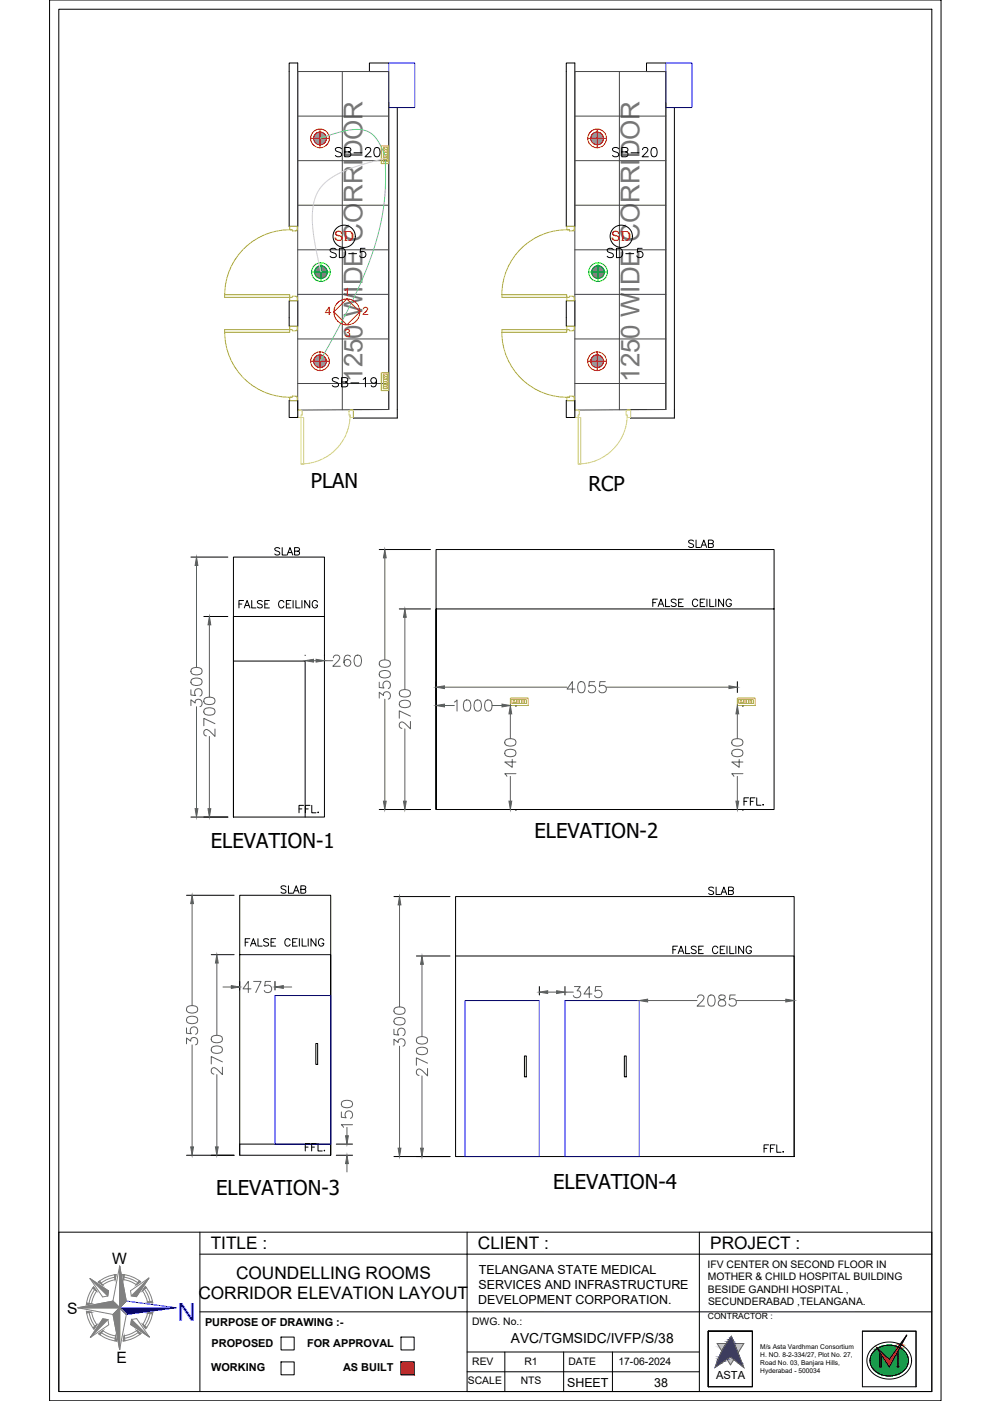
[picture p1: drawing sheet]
<svg xmlns="http://www.w3.org/2000/svg" width="420mm" height="594mm" viewBox="0 0 420 594" stroke-linecap="round" stroke-linejoin="round" font-family="sans-serif">
<!-- layer: EQP ASBUILT -->
<g fill="none" stroke="#000" stroke-width=".42">
<path d="M126.2 26.7h-3.6v3.6M243.7 26.7h-3.6v3.6M122.6 169.9v7.1h3.6v-7.1M168.4 173.6v3.7M240.1 169.9v7.1h3.6v-7.1M285.9 173.6v3.7M80.9 236.2h15.7M160.8 233h21.7M169.3 258.2h13.2M328.2 258.2h-143.3v85.1h143.3v-110.3h-143.3v110.3M86.4 261.4h10.2M129.4 277.8v.2"/>
<path d="M137.6 261.4h-38.6v85.1h38.6v-110.3h-38.6v110.3M137.6 277.8v.2M99 280.3h30.4v66.2M184.9 289v7.8M218.7 299.2h.1M312.6 289v4.7M315 299.2h.1M80.9 346.5h15.7M160.8 343.3h21.7M218.7 343.3h.1M79.1 379.6h20.2M167 380.2h23.8"/>
<path d="M193.2 380.2h143.5v110.2h-143.5zM89.6 404.8h9.7M101.6 404.8h38.6v85.1h-38.6v-110.3h38.6v110.3M101.6 416.2v3.6M116.6 416.2v3.6M176.5 405.4h14.3M193.2 405.4h143.5v85M228.7 418.3v3.6M239.5 418.3v3.6M79.1 489.9h20.2M140.2 485.1h-38.6v4.8M142.6 489.9h6.9"/>
<path d="M142.6 485.1h6.9M167 490.4h23.8"/>
</g>
<!-- layer: ELE-4M UPS P.SB -->
<g fill="none" stroke="#ffbf00" stroke-width=".42">
<path d="M161.7 61.8h3.1v7.6h-3.1zM161.7 158.1h3.1v7.5h-3.1zM162.5 163h1.7v.8h-1.7zM162.5 164h1.7v.8h-1.7zM162.5 160.9h1.7v.8h-1.7zM162.5 161.9h1.7v.9h-1.7zM216.4 296h7.5v3.2h-7.5zM219.2 296.6h.8v1.7h-.8zM220.2 296.6h.9v1.7h-.9zM221.3 296.6h.8v1.7h-.8zM222.3 296.6h.9v1.7h-.9zM312.6 296h7.6v3.2h-7.6z"/>
<path d="M315.4 296.6h.9v1.7h-.9zM316.5 296.6h.8v1.7h-.8zM317.5 296.6h.8v1.7h-.8zM318.6 296.6h.8v1.7h-.8z"/>
</g>
<!-- layer: ELE-4M RAW P.SB -->
<path d="M162.5 158.7h1.7v1.9h-1.7zM163.6 159.6l.3 .1zM217 296.6h2v1.7h-2zM217.7 297.8h.1M217.9 297l.1 .3zM218.3 297.8h.1M313.2 296.6h2v1.7h-2zM313.7 297.7l.2 .2zM314.1 297l.1 .3zM314.6 297.7l-.1 .2z" fill="none" stroke="#ffbf00" stroke-width=".42"/>
<!-- layer: EQP ASBUILT -->
<g fill="none" stroke="#5e5e5e" stroke-width=".42">
<path d="M83.3 239.8v43.2M163.1 236.6v43.2M88.8 265v30.6M141.3 278.9l.3-.6 .6-.5 1.4 .2a1.08 1.08 0 0 1 .2 1.6l-2.7 2.9h3.2M148.5 278.5a1.4 1.4 0 0 0-2-.5 3.7 3.7 0 0 0 0 4.3 1.47 1.47 0 0 0 2.2-.7 1.47 1.47 0 0 0-1-2 1.47 1.47 0 0 0-1.9 1.4M150.8 278a1.54 1.54 0 0 1 2.2 .7 3.9 3.9 0 0 1-.4 3.6 1.54 1.54 0 0 1-2.3-.7 3.9 3.9 0 0 1 .5-3.6zM171.7 261.8v30.6M80.9 299.2v-2.5l1.8 1.4a1.52 1.52 0 0 1 1.8-1.6 1.52 1.52 0 0 1 1.2 2l-.3 .7-.6 .5M80.9 292.5v2.2l2.1 .2a1.67 1.67 0 0 1-.1-2.5 1.67 1.67 0 0 1 2.5 .3 1.67 1.67 0 0 1-.6 2.5M81.2 288.2a3.6 3.6 0 0 1 4.2 0 1.53 1.53 0 0 1-.6 2.2 3.9 3.9 0 0 1-3.6-.4l-.3-.7zM81.2 283.7a3.6 3.6 0 0 1 4.2 0 1.53 1.53 0 0 1-.6 2.2 3.9 3.9 0 0 1-3.6-.4l-.3-.7zM83.3 299.7v43.2"/>
<path d="M86.6 296.3a3.7 3.7 0 0 1 4.3 0 1.53 1.53 0 0 1-.7 2.2 3.9 3.9 0 0 1-3.6-.4l-.2-.7zM132.9 280.2h1.1M137.6 280.2h3.5M160.8 296v-2.5l1.8 1.4a1.52 1.52 0 0 1 1.7-1.6 1.52 1.52 0 0 1 1.2 2l-.2 .7-.7 .5M160.8 289.3v2.2l2 .2a1.67 1.67 0 0 1 0-2.5 1.67 1.67 0 0 1 2.5 .3 1.67 1.67 0 0 1-.7 2.5M161 285a3.6 3.6 0 0 1 4.3 0 1.53 1.53 0 0 1-.7 2.2 3.9 3.9 0 0 1-3.6-.4l-.2-.7zM161 280.5a3.6 3.6 0 0 1 4.3 0 1.53 1.53 0 0 1-.7 2.2 3.9 3.9 0 0 1-3.6-.4l-.2-.7zM163.1 296.5v43.2M169.5 297.6a3.6 3.6 0 0 1 4.3 0 1.53 1.53 0 0 1-.7 2.2 3.9 3.9 0 0 1-3.6-.4l-.2-.7zM169.5 293.1a3.6 3.6 0 0 1 4.3 0 1.53 1.53 0 0 1-.7 2.2 3.9 3.9 0 0 1-3.6-.4l-.2-.7zM188.4 299.2h4.2M188.4 291.4h52"/>
<path d="M192.6 297.7l1.2-.9v4.7M197.1 297a1.53 1.53 0 0 1 2.3 .7 3.9 3.9 0 0 1-.5 3.6 1.53 1.53 0 0 1-2.2-.7 3.9 3.9 0 0 1 .4-3.6zM201.6 297a1.53 1.53 0 0 1 2.3 .7 3.9 3.9 0 0 1-.5 3.6 1.53 1.53 0 0 1-2.2-.7 3.9 3.9 0 0 1 .4-3.6zM206.1 297a1.53 1.53 0 0 1 2.3 .7 3.9 3.9 0 0 1-.5 3.6 1.53 1.53 0 0 1-2.2-.7 3.9 3.9 0 0 1 .4-3.6zM208.6 299.2h4.2M243.8 292.2h-3.4l2.3-3.2v4.8M245.6 289.3a1.54 1.54 0 0 1 2.2 .6 3.9 3.9 0 0 1-.4 3.6 1.53 1.53 0 0 1-2.3-.6 3.9 3.9 0 0 1 .5-3.6zM252.1 289h-2.2l-.3 2.1a1.67 1.67 0 0 1 2.6-.1 1.67 1.67 0 0 1-.3 2.5 1.67 1.67 0 0 1-2.5-.6M256.6 289h-2.2l-.3 2.1a1.67 1.67 0 0 1 2.6-.1 1.67 1.67 0 0 1-.3 2.5 1.67 1.67 0 0 1-2.5-.6M257.1 291.4h52M86.6 300.8a3.6 3.6 0 0 1 4.3 0 1.53 1.53 0 0 1-.7 2.2 3.9 3.9 0 0 1-3.6-.4l-.2-.7zM88.8 312.3v30.6"/>
<path d="M91.1 309.1v3.2l-2.2-2.3a1.42 1.42 0 0 0-2.3-.2l-.2 1.3 .5 .7 .6 .2M91.1 306.9l-4.7-2.3v3.2M171.7 309.1v30.6M174 305.9v3.2l-2.2-2.3a1.42 1.42 0 0 0-2.3-.2l-.2 1.3 .4 .7 .7 .2M174 303.7l-4.7-2.3v3.2M214.2 318.4a3.6 3.6 0 0 1 4.3 0 1.53 1.53 0 0 1-.7 2.3 3.9 3.9 0 0 1-3.6-.5l-.2-.7zM214.2 313.9a3.7 3.7 0 0 1 4.3 0 1.53 1.53 0 0 1-.7 2.3 3.9 3.9 0 0 1-3.6-.5l-.2-.7zM216.4 302.7v10.5M310.5 318.4a3.6 3.6 0 0 1 4.2 0 1.54 1.54 0 0 1-.6 2.3 3.9 3.9 0 0 1-3.6-.5l-.2-.7zM310.5 313.9a3.7 3.7 0 0 1 4.2 0 1.54 1.54 0 0 1-.6 2.3 3.9 3.9 0 0 1-3.6-.5l-.2-.7zM312.6 302.7v10.5M216.4 329.2v10.5"/>
<path d="M217.2 322v3.4l-3.2-2.3h4.7M218.7 328.1h-4.7l.9 1.1M312.6 329.2v10.5M313.4 322v3.4l-3.1-2.3h4.7M315 328.1h-4.7l.8 1.1M81.4 383.2v43.2M169.4 383.7v43.3M91.9 408.4v30.6M94.5 418.5h3.6M106.4 419.3h-3.4l2.3-3.1v4.7M107.5 416.2h3.2l-2.3 4.7M114.7 416.2h-2.2l-.2 2a1.67 1.67 0 0 1 2.5-.1 1.67 1.67 0 0 1-.3 2.5 1.67 1.67 0 0 1-2.5-.6"/>
<path d="M120.1 418.5h3.6M178.9 408.9v30.7M243.5 418.3h2.5l-1.3 1.8a1.52 1.52 0 0 1 1.6 1.8 1.52 1.52 0 0 1-2.1 1.2l-.7-.3-.4-.6M254.8 418.3h-2.3l-.2 2.1a1.67 1.67 0 0 1 2.5-.1 1.67 1.67 0 0 1-.3 2.5 1.67 1.67 0 0 1-2.4-.6M79.1 435.9v2.2l2 .2a1.67 1.67 0 0 1 0-2.5 1.67 1.67 0 0 1 2.5 .3 1.67 1.67 0 0 1-.7 2.5M79.3 431.6a3.6 3.6 0 0 1 4.3 0 1.54 1.54 0 0 1-.7 2.2 3.9 3.9 0 0 1-3.6-.4l-.2-.7zM79.3 427.1a3.6 3.6 0 0 1 4.3 0 1.54 1.54 0 0 1-.7 2.2 3.9 3.9 0 0 1-3.6-.4l-.2-.7zM89.8 439.7a3.7 3.7 0 0 1 4.3 0 1.54 1.54 0 0 1-.7 2.2 3.9 3.9 0 0 1-3.6-.4l-.2-.7zM167 436.4v2.3l2 .2a1.67 1.67 0 0 1 0-2.5 1.67 1.67 0 0 1 2.5 .3 1.67 1.67 0 0 1-.7 2.4M167.2 432.1a3.6 3.6 0 0 1 4.3 0 1.54 1.54 0 0 1-.7 2.3 3.9 3.9 0 0 1-3.6-.5l-.2-.6zM167.2 427.7a3.6 3.6 0 0 1 4.3 0 1.54 1.54 0 0 1-.7 2.2 3.9 3.9 0 0 1-3.6-.4l-.2-.7zM232.2 420.7h3.8"/>
<path d="M239.5 420.7h3.6M251 421.5h-3.4l2.2-3.2v4.8M274.6 424.3h20.9M295.8 423l.2-.6 .7-.5 1.3 .2a1.08 1.08 0 0 1 .2 1.6l-2.7 2.9h3.2M300.7 422.1a1.54 1.54 0 0 1 2.3 .7 3.9 3.9 0 0 1-.5 3.6 1.54 1.54 0 0 1-2.2-.7 3.9 3.9 0 0 1 .4-3.6zM305 422.1a.95 .95 0 0 0 .4 1.6 1.95 1.95 0 0 1 2.3 2 1.64 1.64 0 0 1-1.9 1 1.64 1.64 0 0 1-1.3-1.6 2.16 2.16 0 0 1 2.3-1.4 .95 .95 0 0 0 .4-1.6l-.6-.2zM311.7 421.9h-2.2l-.2 2a1.67 1.67 0 0 1 2.5 0 1.67 1.67 0 0 1-.3 2.5 1.67 1.67 0 0 1-2.5-.7M312.2 424.3h21M79.1 442.6v-2.5l1.8 1.4a1.52 1.52 0 0 1 1.7-1.6 1.52 1.52 0 0 1 1.2 2l-.2 .7-.7 .5M81.4 443.1v43.2M89.8 444.2a3.6 3.6 0 0 1 4.3 0 1.54 1.54 0 0 1-.7 2.2 3.9 3.9 0 0 1-3.6-.4l-.2-.7zM91.9 455.7v30.6"/>
<path d="M94.3 452.5v3.2l-2.3-2.3a1.42 1.42 0 0 0-2.2-.2l-.2 1.3 .4 .7 .7 .2M94.3 450.3l-4.7-2.3v3.2M167 443.2v-2.5l1.8 1.3a1.52 1.52 0 0 1 1.8-1.6 1.52 1.52 0 0 1 1.1 2.1l-.2 .7-.7 .4M169.4 443.6v43.3M176.8 444.7a3.6 3.6 0 0 1 4.2 0 1.54 1.54 0 0 1-.6 2.3 3.9 3.9 0 0 1-3.6-.5l-.3-.6zM176.8 440.3a3.6 3.6 0 0 1 4.2 0 1.54 1.54 0 0 1-.6 2.2 3.9 3.9 0 0 1-3.6-.5l-.3-.6zM178.9 456.2v30.7M181.3 453.1v3.1l-2.3-2.2a1.42 1.42 0 0 0-2.2-.3l-.3 1.4 .5 .7 .7 .2M181.3 450.8l-4.8-2.2v3.1M144.7 471.5v2.3l2.1 .2a1.67 1.67 0 0 1-.1-2.5 1.67 1.67 0 0 1 2.5 .3 1.67 1.67 0 0 1-.6 2.4M145 467.2a3.7 3.7 0 0 1 4.2 0 1.54 1.54 0 0 1-.6 2.3 3.9 3.9 0 0 1-3.6-.5l-.3-.6zM147.1 478.1v3.5"/>
<path d="M149.5 476.9h-4.8l.9 1.1M147.1 493.4v3.6"/>
</g>
<g fill="#5e5e5e" stroke="#5e5e5e" stroke-width=".42">
<path d="M163.1 233l.6 3.6h-1.1z"/>
<path d="M162.6 339.7h1.1l-.6 3.6z"/>
<path d="M171.7 258.2l.5 3.6h-1.1z"/>
<path d="M171.1 339.7h1.1l-.5 3.6z"/>
<path d="M212.8 298.6l3.6 .6-3.6 .6z"/>
<path d="M184.9 299.2l3.5-.6v1.2z"/>
<path d="M216.4 299.2l.6 3.5h-1.2z"/>
<path d="M215.8 339.7h1.2l-.6 3.6z"/>
<path d="M312.6 299.2l.6 3.5h-1.2z"/>
<path d="M309.1 290.8l3.5 .6-3.5 .6z"/>
<path d="M184.9 291.4l3.5-.6v1.2z"/>
<path d="M81.4 379.6l.6 3.6h-1.1z"/>
<path d="M80.9 486.3h1.1l-.6 3.6z"/>
<path d="M91.9 404.8l.6 3.6h-1.2z"/>
<path d="M91.3 486.3h1.2l-.6 3.6z"/>
<path d="M147.1 489.9l.6 3.5h-1.2z"/>
<path d="M146.5 481.6h1.2l-.6 3.5z"/>
<path d="M116.6 418.5l3.5-.6v1.2z"/>
<path d="M98.1 417.9l3.5 .6-3.5 .6z"/>
<path d="M169.4 380.2l.6 3.5h-1.2z"/>
<path d="M168.8 486.9h1.2l-.6 3.5z"/>
<path d="M178.9 405.4l.6 3.5h-1.2z"/>
<path d="M178.3 486.9h1.2l-.6 3.5z"/>
<path d="M271 424.3l3.6-.6v1.2z"/>
<path d="M333.2 423.7l3.5 .6-3.5 .6z"/>
<path d="M228.7 420.7l3.5-.6v1.2z"/>
<path d="M236 420.1l3.5 .6-3.5 .6z"/>
<path d="M83.3 236.2l.6 3.6h-1.2z"/>
<path d="M82.7 342.9h1.2l-.6 3.6z"/>
<path d="M88.8 261.4l.6 3.6h-1.2z"/>
<path d="M88.2 342.9h1.2l-.6 3.6z"/>
<path d="M129.4 280.2l3.5-.6v1.2z"/>
<path d="M134 279.6l3.6 .6-3.6 .6z"/>
</g>
<path d="M116.6 422.1h23.6v63h-23.6zM197.2 424.3h31.5v66.1h-31.5zM239.5 424.3h31.5v66.1h-31.5z" fill="none" stroke="#00f" stroke-width=".42"/>
<!-- layer: col -->
<path d="M164.8 26.7h11v18.9h-11zM282.3 26.7h11v18.9h-11z" fill="none" stroke="#00f" stroke-width=".42"/>
<!-- layer: walls -->
<path d="M126.2 26.7v69.3h-3.6v-65.7M243.7 26.7v69.3h-3.6v-65.7M164.8 43.4v130.2h-15v3.7h18.6M168.4 45.6v128M282.3 43.4v130.2h-15v3.7h18.6M285.9 45.6v128M122.6 127.5h3.6v10.9h-3.6zM240.1 127.5h3.6v10.9h-3.6zM122.6 169.9h3.6M240.1 169.9h3.6" fill="none" stroke="#000" stroke-width=".42"/>
<!-- layer: wall -->
<path d="M164.8 26.7h-8.2v3.6h8.2M282.3 26.7h-8.2v3.6h8.2" fill="none" stroke="#000" stroke-width=".42"/>
<!-- layer: ELE-LIGHTING WIRING -->
<g fill="none" stroke="#454545" stroke-width=".42">
<path d="M126.2 30.3h38.6v143.3l-38.6 .3zM145.1 30.3v143.5M243.7 30.3h38.6v143.3l-38.6 .3zM262.6 30.3v143.5M126.2 49.2h38.6M243.7 49.2h38.6M126.2 68.1h38.6M243.7 68.1h38.6M126.2 87h38.6M243.7 87h38.6M126.2 105.9h38.6M243.7 105.9h38.6"/>
<path d="M126.2 124.8h38.6M243.7 124.8h38.6M126.2 143.7h38.6M243.7 143.7h38.6M126.2 162.6h38.6M243.7 162.6h38.6"/>
</g>
<!-- layer: ELE-12W UPS LIGHT -->
<g fill="none" stroke="#0f0" stroke-width=".42">
<path d="M132.1 115.4h7.9M136.1 111.4v7.9M249.6 115.4h7.9M253.6 111.4v7.9"/>
<circle cx="136.1" cy="115.4" r="2.7"/>
<circle cx="136.1" cy="115.4" r="4"/>
<circle cx="253.6" cy="115.4" r="2.7"/>
<circle cx="253.6" cy="115.4" r="4"/>
</g>
<g fill="none" stroke="#808080" stroke-width=".42">
<path d="M133.4 115.3l2.8 2.8M133.4 115.4l2.6 2.7M133.4 115.6l2.5 2.5M133.4 115.1l2.9 3M133.4 115l3 3.1M133.4 114.9l3.2 3.1M133.4 115.9l2.2 2.1M133.4 114.8l3.3 3.2M133.5 116.1l1.9 1.9M133.5 114.7l3.3 3.3M133.5 114.6l3.4 3.3M133.5 116.3l1.7 1.6"/>
<path d="M133.5 114.4l3.5 3.5M133.6 114.3l3.5 3.6M133.6 114.3l3.6 3.5M133.6 116.5l1.3 1.3M133.7 114.2l3.6 3.6M133.7 114.1l3.7 3.6M133.8 114l3.7 3.7M133.8 116.8l.8 .8M134 113.6l3.8 3.8M134.2 113.4l3.8 3.8M134.4 113.3l3.8 3.8-3.9-3.7M134.4 113.2l3.8 3.8"/>
<path d="M134.5 113.2l3.8 3.7M134.6 113.1l3.7 3.7M134.7 113.1l3.7 3.7M135 112.9l3.5 3.6M135.1 112.9l3.5 3.5M135.2 112.8l3.4 3.5M135.3 112.8l3.3 3.4M135.4 112.8l3.3 3.3M135.5 112.7l3.2 3.2M135.6 112.7l3.1 3.1M135.7 112.7l3 3M135.9 112.7l2.9 2.9"/>
<path d="M136 112.7l2.8 2.7M136.1 112.7l2.7 2.6M136.3 112.7l2.5 2.4M136.5 112.7l2.2 2.3M136.6 112.7l2.1 2.1M136.8 112.8l1.9 1.8M137 112.9l1.6 1.5M137.3 113l1.2 1.2M137.6 117.6l-3.7-3.8 3.7 3.8M137.7 113.2l.6 .6M138 117.3l-3.9-3.8 3.8 3.9M138.5 116.6l-3.6-3.6 3.5 3.7"/>
<path d="M250.9 115.3l2.8 2.8M250.9 115.4l2.6 2.7M250.9 115.6l2.5 2.5M250.9 115.1l2.9 3M250.9 115.7l2.3 2.4M250.9 115l3 3.1M250.9 114.9l3.1 3.1M250.9 115.9l2.1 2.1M250.9 114.8l3.3 3.2M250.9 116.1l2 1.9M251 114.7l3.3 3.3M251 114.6l3.4 3.3"/>
<path d="M251 116.3l1.7 1.6M251 114.4l3.5 3.5M251.1 114.3l3.5 3.6M251.1 116.5l1.3 1.3M251.1 114.2l3.7 3.6M251.2 114.1l3.7 3.6M251.3 114l3.7 3.7M251.3 116.8l.8 .8M251.3 113.9l3.7 3.7M251.4 113.8l3.7 3.8M251.4 113.7l3.8 3.8M251.5 113.6l3.8 3.8"/>
<path d="M251.6 113.6l3.8 3.8M251.6 113.5l3.8 3.8M251.7 113.4l3.8 3.8M251.8 113.4l3.8 3.8M251.8 113.3l3.8 3.8M251.9 113.2l3.8 3.8M252 113.2l3.8 3.7M252.2 113.1l3.7 3.7-3.8-3.7M252.3 113l3.6 3.7M252.4 113l3.6 3.6M252.6 112.9l3.5 3.5M252.7 112.8l3.4 3.5"/>
<path d="M252.8 112.8l3.3 3.4M252.9 112.8l3.3 3.3M253 112.7l3.2 3.2M253.1 112.7l3.1 3.1M253.2 112.7l3 3M253.4 112.7l2.8 2.9M253.5 112.7l2.8 2.7M253.6 112.7l2.7 2.6M253.8 112.7l2.4 2.4M253.9 112.7l2.3 2.3M254.1 112.7l2.1 2.1M254.3 112.8l1.8 1.8"/>
<path d="M254.5 112.9l1.6 1.5M254.8 113l1.2 1.2M255.1 113.2l.6 .6"/>
</g>
<!-- layer: ELE-12W LED -->
<g fill="none" stroke="#f00" stroke-width=".42">
<path d="M131.7 58.7h7.9M135.7 54.7v8M249.2 58.7h7.9M253.2 54.7v8M131.7 153.2h7.9M135.7 149.2v7.9M249.2 153.2h7.9M253.2 149.2v7.9"/>
<circle cx="135.7" cy="58.7" r="2.7"/>
<circle cx="135.7" cy="58.7" r="4"/>
<circle cx="253.2" cy="58.7" r="2.7"/>
<circle cx="253.2" cy="58.7" r="4"/>
<circle cx="135.7" cy="153.2" r="2.7"/>
<circle cx="135.7" cy="153.2" r="4"/>
<circle cx="253.2" cy="153.2" r="2.7"/>
<circle cx="253.2" cy="153.2" r="4"/>
</g>
<g fill="none" stroke="#989898" stroke-width=".42">
<path d="M133 58.6l2.8 2.8M133 58.5l2.9 2.9M133 58.9l2.5 2.5M133 58.3l3 3.1M133 59l2.3 2.4M133 58.2l3.2 3.1M133 59.2l2.2 2.1M133 58.1l3.3 3.2M133.1 59.4l1.9 1.9M133.1 58l3.3 3.3M133.1 57.9l3.4 3.4M133.1 59.6l1.7 1.6"/>
<path d="M133.1 57.8l3.5 3.4M133.2 57.7l3.5 3.5M133.2 57.6l3.6 3.5M133.2 59.8l1.3 1.3M133.3 57.4l3.7 3.6-3.7-3.5M133.4 57.3l3.7 3.7M133.4 57.2l3.8 3.7M133.5 57.1l3.7 3.8M133.5 57l3.8 3.8M133.6 56.9l3.8 3.8M133.7 56.8l3.9 3.8M133.8 56.7l3.8 3.8"/>
<path d="M133.9 56.7l3.8 3.8M134 56.6l3.8 3.8M134.2 56.4l3.7 3.8M134.3 56.4l3.7 3.7M134.4 56.3l3.6 3.7M134.5 56.3l3.6 3.6M134.6 56.2l3.5 3.6M134.7 56.2l3.5 3.5M134.8 56.1l3.4 3.5M134.9 56.1l3.4 3.4M135 56.1l3.3 3.3M135.1 56l3.2 3.3"/>
<path d="M135.2 56l3.1 3.1M135.4 56l3 3M135.6 56l2.8 2.7M135.8 56l2.6 2.6M135.9 56l2.5 2.5M136.1 56l2.2 2.3M136.2 56l2.1 2.1M136.4 56.1l1.9 1.8M136.6 56.2l1.6 1.5M136.9 56.3l1.2 1.2M137.3 56.5l.6 .6M250.5 58.6l2.8 2.8"/>
<path d="M250.5 58.7l2.6 2.7M250.5 58.9l2.5 2.5M250.5 58.5l2.9 2.9M250.5 58.3l3 3.1M250.5 59l2.3 2.4M250.5 58.2l3.1 3.1M250.5 59.2l2.2 2.1M250.5 58.1l3.3 3.2M250.6 59.4l1.9 1.9M250.6 58l3.3 3.3M250.6 57.9l3.4 3.4M250.6 57.8l3.5 3.4"/>
<path d="M250.7 57.7l3.5 3.5M250.7 57.6l3.6 3.5M250.7 59.8l1.3 1.3M250.8 57.5l3.6 3.6M250.8 57.4l3.7 3.6M251 57.1l3.7 3.8M251 57l3.8 3.8M251.1 56.9l3.8 3.8M251.2 56.9l3.8 3.8M251.2 56.8l3.8 3.8M251.3 56.7l3.8 3.8M251.4 56.7l3.8 3.8"/>
<path d="M251.4 56.6l3.8 3.8M251.5 56.5l3.8 3.8M251.6 56.5l3.8 3.7M251.8 56.4l3.7 3.7M251.9 56.3l3.6 3.7M252 56.3l3.6 3.6M252.1 56.2l3.5 3.6M252.2 56.2l3.5 3.5M252.4 56.1l3.3 3.4M252.5 56.1l3.3 3.3M252.6 56l3.2 3.3M252.7 56l3.1 3.1"/>
<path d="M252.8 56l3 3M253 56l2.9 2.9M253.1 56l2.8 2.7M253.2 56l2.7 2.6M253.4 56l2.5 2.5M253.6 56l2.2 2.3M253.7 56l2.1 2.1M253.9 56.1l1.9 1.8M254.1 56.2l1.6 1.5M254.4 56.3l1.2 1.2M254.7 56.5l.6 .6M133.4 60.1l.8 .9"/>
<path d="M137.9 60.2l-3.8-3.7 3.7 3.8M250.9 60.1l.8 .9M254.7 60.9l-3.8-3.7 3.7 3.8M133 153.2l2.6 2.7M133 153.1l2.8 2.8M133 152.9l2.9 3M133 153.4l2.5 2.5M133 152.8l3 3.1M133 153.5l2.3 2.4M133 152.7l3.2 3.1M133 153.7l2.2 2.1M133 152.6l3.3 3.2"/>
<path d="M133.1 153.9l1.9 1.9M133.1 152.5l3.3 3.3M133.1 152.4l3.4 3.3M133.1 154.1l1.7 1.6M133.1 152.2l3.5 3.5M133.2 152.1l3.5 3.6M133.2 154.3l1.3 1.3M133.3 151.9l3.7 3.6M133.4 154.6l.8 .8M133.4 151.7l3.8 3.7M133.5 151.6l3.7 3.8M133.6 151.4l3.8 3.8-3.9-3.7"/>
<path d="M133.7 151.4l3.8 3.8M133.8 151.2l3.8 3.8M133.9 151.2l3.8 3.8M134 151l3.8 3.8-3.8-3.7M134.1 151l3.8 3.7M134.2 150.9l3.7 3.7M134.3 150.9l3.7 3.7M134.4 150.8l3.6 3.7M134.5 150.8l3.6 3.6M134.6 150.7l3.5 3.6M134.7 150.7l3.5 3.5M134.8 150.6l3.4 3.5"/>
<path d="M135 150.6l3.3 3.3M135.1 150.5l3.2 3.2M135.2 150.5l3.1 3.1M135.4 150.5l3 3M135.5 150.5l2.9 2.9M135.6 150.5l2.8 2.7M135.8 150.5l2.6 2.6M135.9 150.5l2.5 2.4M136.1 150.5l2.2 2.3M136.2 150.5l2.1 2.1M136.4 150.6l1.9 1.8M136.6 150.7l1.6 1.5"/>
<path d="M136.9 150.8l1.2 1.2M136.9 155.6l-3.6-3.6 3.5 3.6M137.3 151l.6 .6M250.5 153.1l2.8 2.8M250.5 153.2l2.6 2.7M250.5 153.4l2.5 2.5M250.5 152.9l2.9 3M250.5 152.8l3 3.1M250.5 153.5l2.3 2.4M250.5 152.7l3.1 3.1M250.5 153.7l2.2 2.1M250.5 152.6l3.3 3.2"/>
<path d="M250.6 153.9l1.9 1.9M250.6 152.5l3.3 3.3M250.6 152.4l3.4 3.3M250.6 154.1l1.7 1.6M250.7 152.1l3.5 3.6M250.7 152l3.6 3.6M250.7 154.3l1.3 1.3M250.8 152l3.6 3.6M250.8 151.9l3.7 3.6M250.9 151.8l3.7 3.7M250.9 154.6l.8 .8M250.9 151.7l3.9 3.6"/>
<path d="M251.1 151.4l3.8 3.8M251.2 151.4l3.8 3.8M251.2 151.3l3.8 3.8M251.3 151.2l3.8 3.8M251.4 151.2l3.8 3.8M251.4 151.1l3.8 3.8M251.5 151l3.8 3.8M251.6 151l3.8 3.7M251.7 150.9l3.7 3.7M251.8 150.9l3.7 3.7M252 150.8l3.6 3.6M252.2 150.7l3.5 3.5-3.6-3.5"/>
<path d="M252.3 150.6l3.4 3.5M252.4 150.6l3.3 3.4M252.5 150.6l3.3 3.3M252.6 150.5l3.2 3.2M252.7 150.5l3.1 3.1M252.8 150.5l3 3M253 150.5l2.9 2.9M253.1 150.5l2.8 2.7M253.2 150.5l2.7 2.6M253.4 150.5l2.5 2.4M253.6 150.5l2.2 2.3M253.7 150.5l2.1 2.1"/>
<path d="M253.9 150.6l1.9 1.8M254.1 150.7l1.6 1.5M254.7 151l.6 .6"/>
</g>
<!-- layer: ELE-LIGHTING WIRING -->
<path d="M135.7 58.7l7.6-2.5a18.3 18.3 0 0 1 12.9-.3l1.7 1.1a22.4 22.4 0 0 1 5.4 9.1M163.3 68.1l-.1 14.8a123.9 123.9 0 0 1-14.4 45.9l-13.1 24.4" fill="none" stroke="#63d7b6" stroke-width=".42"/>
<path d="M163.3 67.1l-13.4 3.9-7.7 3.3a18 18 0 0 0-9.8 17.9l.8 9.2 2.9 14" fill="none" stroke="#debad0" stroke-width=".42"/>
<!-- layer: FA-BELOW SMOKE DERECTOR -->
<g fill="none" stroke="#000" stroke-width=".42">
<circle cx="145.9" cy="100.2" r="4.7"/>
<circle cx="263.4" cy="100.2" r="4.7"/>
</g>
<!-- layer: DOOR -->
<g fill="none" stroke="#c8c92d" stroke-width=".42">
<path d="M122.8 96h3.2v1.4l-.5 .5h-1.6v-.5h-1.1zM123.9 97.4a27.6 27.6 0 0 0-28.6 27.6M240.3 96h3.2v1.4l-.5 .5h-1.6v-.5h-1.1zM241.4 97.4a27.6 27.6 0 0 0-28.6 27.6M95.3 125h27.5v1.1h-27.5zM95.3 139.8h27.5v1.1h-27.5zM122.8 126.1h1.1v-.5h1.6l.5 .5v1.4h-3.2zM122.8 138.4h3.2v1.4l-.5 .4-1.6 .1v-.5h-1.1zM212.8 125h27.5v1.1h-27.5zM212.8 139.8h27.5v1.1h-27.5zM240.3 126.1h1.1v-.5h1.6l.5 .5v1.4h-3.2zM240.3 138.4h3.2v1.4l-.5 .4-1.6 .1v-.5h-1.1z"/>
<path d="M95.3 140.9a27.6 27.6 0 0 0 28.6 27.5M125.5 140.2v.1M212.8 140.9a27.6 27.6 0 0 0 28.6 27.5M243 140.2v.1M122.8 168.4h1.1v-.4h1.6l.5 .4v1.5h-3.2zM240.3 168.4h1.1v-.4h1.6l.5 .4v1.5h-3.2z"/>
</g>
<path d="M126.2 173.9h1.4l.5 .5v1.5h-.5v1.1h-1.4zM127.6 177h1.1v19.7h-1.1zM148.1 174.2l.3-.3h1.4v3.1h-1.4v-1.1h-.4zM148.4 175.9a20.8 20.8 0 0 1-20.8 20.8M243.7 173.9h1.4l.5 .5v1.5h-.5v1.1h-1.4zM245.1 177h1.1v19.7h-1.1zM265.6 174.2l.3-.3h1.4v3.1h-1.4v-1.1h-.5zM265.9 175.9a20.8 20.8 0 0 1-20.8 20.8" fill="none" stroke="#dee26a" stroke-width=".42"/>
<!-- layer: 0 -->
<g fill="none" stroke="#f00" stroke-width=".42">
<path d="M141.5 132.3l5.6-5.5 5.5 5.5-5.5 5.5z"/>
<circle cx="147.1" cy="132.3" r="5.5"/>
</g>
<path d="M21 0h378v594h-378zM24.9 3.9h370.2v586.2h-370.2zM133.9 442.5h.8v8.8h-.8zM222.4 447.8h.7v8.8h-.7zM264.7 447.8h.8v8.8h-.8zM198 522.5v67.6h197.1M395.1 522.5h-370.2v67.6M318.9 564.5h-18.6v23.5h18.7M365.6 564.5h22.8v23.5M300.3 587.9v-23.4h18.7v23.4" fill="none" stroke="#000" stroke-width=".42"/>
<!-- layer: HATCH -->
<path d="M395.1 522.5v67.6" fill="none" stroke="#000" stroke-width=".42"/>
<!-- layer: TITLE -->
<g fill="none" stroke="#808080" stroke-width=".42">
<path d="M50.7 536.8v17.7v-17.7M33 554.5h17.7l-2.8 2.9 2.8-2.9zM36.6 556.1l2.2 .4a12 12 0 0 0 2.3 5.2l-1.3 1.9a14.2 14.2 0 0 1-3.2-7.5zM37.8 556.6a13.1 13.1 0 0 0 2.4 5.8M38.1 542.1l7.9 5.3-.3 2.2-2.2 .3zM39.7 545.7l1.3 1.8a12 12 0 0 0-2.2 5.3l-2.2 .4a14.2 14.2 0 0 1 3.1-7.5zM40.1 546.9a13.1 13.1 0 0 0-2.3 5.8M41.7 543.6a14.2 14.2 0 0 1 7.5-3.1l-.4 2.2a12.1 12.1 0 0 0-5.3 2.2zM43.6 559.2l2.2 .4 .3 2.1-7.8 5.5zM47.9 551.7l2.8 2.8-2.8-2.8M47.9 551.7l-14.9 2.8 14.9 2.9 2.8 14.8 2.9-14.8M48.6 541.6a13.1 13.1 0 0 0-5.7 2.4"/>
<path d="M52 540.4a14.2 14.2 0 0 1 7.6 3.1l-1.8 1.3a12 12 0 0 0-5.3-2.2zM52.6 541.6a13.1 13.1 0 0 1 5.8 2.3M53.5 551.7l-2.8-14.9-2.8 14.9M53.5 551.7l-2.8 2.8v17.7v-17.7l2.9 2.9-2.9-2.9zM55.3 547.3l7.9-5.4-5.3 7.9-2.2-.3zM55.8 559.5l2.1-.4 5.4 7.9-7.9-5.3zM61.2 546.7a13.1 13.1 0 0 1 2.4 5.6M61.6 545.5a14.2 14.2 0 0 1 3.1 6.9l-2.2-.2-.9-2.9-1.2-2zM62.6 556.8l2.2-.3a14.1 14.1 0 0 1-3 6.9l-1.3-1.8 1.1-2zM63.7 556.6a13.1 13.1 0 0 1-2.4 5.6M41.8 565.6l1.9-1.3a11.9 11.9 0 0 0 5.3 2.2l.4 2.1a14.2 14.2 0 0 1-7.6-3zM43.1 565.2a13.1 13.1 0 0 0 5.7 2.3"/>
<path d="M57.9 564.2l1.9 1.2a14.2 14.2 0 0 1-7.6 3.2l.4-2.2a11.9 11.9 0 0 0 5.3-2.2M58.6 565a13.1 13.1 0 0 1-5.8 2.5"/>
</g>
<g fill="#808080" stroke="#808080" stroke-width=".42">
<path d="M50.7 536.8l2.8 14.9-2.8 2.8z"/>
<path d="M50.7 554.5v17.7l-2.8-14.8z"/>
<path d="M57.9 564.2l1.9 1.2-.6 .5z"/>
<path d="M55.8 559.5l7.5 7.5-7.9-5.3z"/>
<path d="M60.5 561.6l1.7 1.2-.4 .6z"/>
<path d="M52.6 566.4l.4 2.1-.8 .1z"/>
<path d="M49 566.5l.4 2.1h-.7z"/>
<path d="M39.4 563l1.7-1.3-1.3 1.9z"/>
<path d="M41.8 565.6l1.9-1.3-1.3 1.7z"/>
<path d="M43.6 559.2l2.2 .4-7.5 7.6z"/>
<path d="M33 554.5l14.9-2.8 2.8 2.8z"/>
<path d="M36.6 556.1l2.2 .4-2.1 .3z"/>
<path d="M36.7 552.5l2.1 .3-2.2 .4z"/>
<path d="M63.2 541.9l-5.3 7.9-2.2-.3z"/>
<path d="M59 543.1l.6 .4-1.8 1.3z"/>
<path d="M61.6 545.5l.5 .6-1.7 1.2z"/>
<path d="M52 540.4l.8 .1-.3 2.1z"/>
<path d="M38.1 542.1l7.9 5.3-.3 2.2z"/>
<path d="M48.5 540.6l.7-.1-.4 2.2z"/>
<path d="M39.7 545.7l1.3 1.8-1.8-1.3z"/>
<path d="M41.7 543.6l.6-.4 1.2 1.7z"/>
<path d="M62.5 552.2l2.1-.5 .1 .7z"/>
<path d="M62.6 556.8l2.2-.3-.2 .7z"/>
</g>
<path d="M53.5 551.7l21.2 2.8-21.1 2.9" fill="none" stroke="#00f" stroke-width=".42"/>
<path d="M50.7 554.5h24l-21.1 2.9z" fill="#00f" stroke="#00f" stroke-width=".42"/>
<!-- layer: MEP_HVAC_TEXT -->
<path d="M84.8 531.8h310.3M84.8 522.5v67.6M296.5 522.5v67.6M84.8 556.3h113.2M197.9 556.3h197.2M198 573.3h98.5M214 573.3v16.8M239 573.3v16.8M259.7 573.3v16.8M198 581.7h98.5" fill="none" stroke="#000" stroke-width=".42"/>
<!-- layer: 0.0 -->
<path d="M119.2 567h5.5v5.4h-5.5zM119.2 577.5h5.5v5.5h-5.5zM170 567h5.6v5.4h-5.6zM170 577.5h5.6v5.5h-5.6zM300.3 564.5h18.6l.1 23.5h-18.7zM365.6 564.5h22.8v23.5h-22.8zM369.6 572l2.7-1.9 3.1-.9h3.4l3.2 1 2.4 1.8 1.7 2.6 .4 2.7-.8 2.7-2.3 2.7-3.5 1.7-4 .3-3.8-1.1-3-2.4-1.5-3.1-.1-1.6 .4-1.8zM370.9 572.7a9.1 9.1 0 0 1 13.9 2.4 6.7 6.7 0 0 1-6.6 8.3 7.7 7.7 0 0 1-9.3-6.5 5.7 5.7 0 0 1 2-4.2zM371.8 571.4l5.2 5.1 7.4-10.4-7.4 13.5zM373 573.3v6.3h.6v-5.2M381.1 572.3v7.3h-.7v-6.1" fill="none" stroke="#000" stroke-width=".42"/>
<!-- layer: MEP_HVAC_TEXT -->
<path d="M170 577.5l5.6 5.5v-5.5zM170 577.5l5.6 5.5h-5.6z" fill="#f00" stroke="#f00" stroke-width=".42"/>
<!-- layer: 0.0 -->
<g fill="#000" stroke="#000" stroke-width=".42">
<path d="M381.1 572.3v1h-.6z"/>
<path d="M373 573.5l.6 .9zM373 573.5l.6 .9h-.6z"/>
<path d="M373 574.4l.6 5.2v-5.2zM373 574.4l.6 5.2h-.6z"/>
<path d="M380.5 573.3l.6 .2zM380.5 573.3l.6 .2z"/>
<path d="M380.4 573.5l.7 6.1v-6.1zM380.4 573.5l.7 6.1h-.7z"/>
</g>
<g fill="#139b48" stroke="#139b48" stroke-width=".42">
<path d="M376.8 570.4h.5z"/>
<path d="M376.6 583.4h.8z"/>
<path d="M376.8 570.4h.7zM376.5 570.4h1z"/>
<path d="M376.5 570.4h1.1zM376.4 570.4h1.2z"/>
<path d="M376.4 570.4l1.5 .1zM376.2 570.5h1.7z"/>
<path d="M376.2 570.5h1.8zM376 570.5h2z"/>
<path d="M376 570.5h2.2zM375.8 570.5h2.4z"/>
<path d="M375.8 570.5h2.6zM375.7 570.5h2.7z"/>
<path d="M375.7 570.5h2.9zM375.4 570.5h3.2z"/>
<path d="M375.4 570.5l3.3 .1zM375.3 570.6h3.4z"/>
<path d="M375.3 570.6h3.7zM375.1 570.6h3.9z"/>
<path d="M375.1 570.6h4zM374.9 570.6h4.2z"/>
<path d="M374.9 570.6l4.4 .1zM374.7 570.7h4.6z"/>
<path d="M374.7 570.7h4.7zM374.6 570.7h4.8z"/>
<path d="M374.6 570.7l5.1 .1zM374.4 570.8h5.3z"/>
<path d="M374.4 570.8h5.4zM374.2 570.8h5.6z"/>
<path d="M374.2 570.8l5.8 .1zM374 570.9h6z"/>
<path d="M374 570.9h6.1zM373.9 570.9h6.2z"/>
<path d="M373.9 570.9l6.5 .1zM373.7 571h6.7z"/>
<path d="M373.7 571h6.8zM373.6 571h6.9z"/>
<path d="M373.6 571l7.1 .1zM373.3 571.1h7.4z"/>
<path d="M373.3 571.1l7.5 .1zM373.2 571.2h7.6z"/>
<path d="M373.2 571.2h7.6zM373 571.3h7.7z"/>
<path d="M373 571.3h7.7zM372.7 571.4h7.9z"/>
<path d="M372.7 571.4h7.9zM372.4 571.6h8.1z"/>
<path d="M381.4 571.6l.4 .1zM381.4 571.6l.4 .1z"/>
<path d="M372.4 571.6h8.1zM372.1 571.8h8.3z"/>
<path d="M381.4 571.7l.7 .1zM381.4 571.7l.7 .1z"/>
<path d="M371.9 571.8l.2 .2zM371.7 572h.4z"/>
<path d="M381.3 571.8l1.1 .2zM381.3 571.8l1.1 .2h-1.2z"/>
<path d="M371.7 572l.5 .2zM371.4 572.2h.8z"/>
<path d="M381.2 572l1.5 .2zM381.2 572l1.5 .2h-1.6z"/>
<path d="M381.1 572.2l1.6 .1zM381.1 572.2l1.6 .1z"/>
<path d="M371.4 572.2l1 .2zM371.2 572.4h1.2z"/>
<path d="M381.1 572.3l1.8 .1zM381.1 572.3l1.8 .1z"/>
<path d="M371.2 572.4l1.3 .2zM370.9 572.6l.3-.2 1.3 .2z"/>
<path d="M381.1 572.4l2.1 .3zM381.1 572.4l2.1 .3h-2.1z"/>
<path d="M370.9 572.6l1.8 .3zM370.7 572.9l.2-.3 1.8 .3z"/>
<path d="M381.1 572.7l2.3 .2zM381.1 572.7l2.3 .2h-2.3z"/>
<path d="M370.7 572.9l2.1 .2-.1-.2zM370.7 572.9l2.1 .2h-2.4z"/>
<path d="M381.1 572.9l2.5 .2-.2-.2zM381.1 572.9l2.5 .2h-2.5z"/>
<path d="M370.4 573.1l2.6 .2-.2-.2zM370.4 573.1l2.6 .2h-2.8z"/>
<path d="M370.2 573.3h2.8zM370.2 573.3h2.8z"/>
<path d="M381.1 573.1l2.7 .3-.2-.3zM381.1 573.1l2.7 .3h-2.7z"/>
<path d="M370.2 573.3l2.8 .3v-.3zM370.2 573.3l2.8 .3h-3z"/>
<path d="M381.1 573.4l2.9 .2-.2-.2zM381.1 573.4l2.9 .2h-2.9z"/>
<path d="M370 573.6l3 .2v-.2zM370 573.6l3 .2h-3.1z"/>
<path d="M381.1 573.6l3.1 .3-.2-.3zM381.1 573.6l3.1 .3h-3.1z"/>
<path d="M369.9 573.8l3.1 .3v-.3zM369.9 573.8l3.1 .3h-3.3z"/>
<path d="M381.1 573.9l3.3 .3-.2-.3zM381.1 573.9l3.3 .3h-3.3z"/>
<path d="M369.7 574.1l3.3 .3v-.3zM369.7 574.1l3.3 .3h-3.5z"/>
<path d="M381.1 574.2l3.4 .2-.1-.2zM381.1 574.2l3.4 .2h-3.4z"/>
<path d="M369.5 574.4l3.5 .3v-.3zM369.5 574.4l3.5 .3h-3.6z"/>
<path d="M381.1 574.4l3.6 .3-.2-.3zM381.1 574.4l3.6 .3h-3.6z"/>
<path d="M369.4 574.7l3.6 .2v-.2zM369.4 574.7l3.6 .2h-3.7z"/>
<path d="M381.1 574.7l3.7 .3-.1-.3zM381.1 574.7l3.7 .3h-3.7z"/>
<path d="M369.3 574.9l3.7 .3v-.3zM369.3 574.9l3.7 .3h-3.8z"/>
<path d="M381.1 575l3.8 .3-.1-.3zM381.1 575l3.8 .3h-3.8z"/>
<path d="M369.2 575.2l3.8 .3v-.3zM369.2 575.2l3.8 .3h-3.9z"/>
<path d="M381.1 575.3l3.9 .3-.1-.3zM381.1 575.3l3.9 .3h-3.9z"/>
<path d="M369.1 575.5l3.9 .3v-.3zM369.1 575.5l3.9 .3h-4z"/>
<path d="M381.1 575.6l3.9 .3v-.3zM381.1 575.6l3.9 .3h-3.9z"/>
<path d="M369 575.8l4 .3v-.3zM369 575.8l4 .3h-4z"/>
<path d="M381.1 575.9l4 .3-.1-.3zM381.1 575.9l4 .3h-4z"/>
<path d="M369 576.1l4 .3v-.3zM369 576.1l4 .3h-4.1z"/>
<path d="M381.1 576.2l4 .3v-.3zM381.1 576.2l4 .3h-4z"/>
<path d="M372.1 571.8l4.9 4.7 3.4-4.7zM372.1 571.8l4.9 4.7z"/>
<path d="M368.9 576.4l4.1 .3v-.3zM368.9 576.4l4.1 .3h-4.1z"/>
<path d="M381.1 576.5l4 .3v-.3zM381.1 576.5l4 .3h-4z"/>
<path d="M368.9 576.7l4.1 .3v-.3zM368.9 576.7l4.1 .3h-4.1z"/>
<path d="M381.1 576.8l4 .3v-.3zM381.1 576.8l4 .3h-4z"/>
<path d="M368.9 577l4.1 .3v-.3zM368.9 577l4.1 .3h-4.1z"/>
<path d="M381.1 577.1l4 .2v-.2zM381.1 577.1l4 .2h-4z"/>
<path d="M368.9 577.3l4.1 .3v-.3zM368.9 577.3l4.1 .3h-4.1z"/>
<path d="M381.1 577.3l4 .3v-.3zM381.1 577.3l4 .3h-4z"/>
<path d="M368.9 577.6l4.1 .3v-.3zM368.9 577.6l4.1 .3h-4z"/>
<path d="M381.1 577.6l3.9 .3 .1-.3zM381.1 577.6l3.9 .3h-3.9z"/>
<path d="M369 577.9l4 .3v-.3zM369 577.9l4 .3h-4z"/>
<path d="M381.1 577.9l3.9 .3v-.3zM381.1 577.9l3.9 .3h-3.9z"/>
<path d="M369 578.2l4 .3v-.3zM369 578.2l4 .3h-3.9z"/>
<path d="M381.1 578.2l3.8 .3 .1-.3zM381.1 578.2l3.8 .3h-3.8z"/>
<path d="M369.1 578.5l3.9 .3v-.3zM369.1 578.5l3.9 .3h-3.8z"/>
<path d="M381.1 578.5l3.7 .3 .1-.3zM381.1 578.5l3.7 .3h-3.7z"/>
<path d="M369.2 578.8l3.8 .2v-.2zM369.2 578.8l3.8 .2h-3.7z"/>
<path d="M381.1 578.8l3.6 .3 .1-.3zM381.1 578.8l3.6 .3h-3.6z"/>
<path d="M369.3 579l3.7 .3v-.3zM369.3 579l3.7 .3h-3.5z"/>
<path d="M381.1 579.1l3.5 .3 .1-.3zM381.1 579.1l3.5 .3h-3.5z"/>
<path d="M380.3 573.6l.1 6zM380.3 573.6l.1 6h-3.4z"/>
<path d="M373.6 574.4l3.4 5.2zM373.6 574.4l3.4 5.2h-3.4z"/>
<path d="M369.5 579.3l3.5 .3v-.3zM369.5 579.3l3.5 .3h-3.4z"/>
<path d="M381.1 579.4l3.3 .2 .2-.2zM381.1 579.4l3.3 .2h-3.3z"/>
<path d="M377 579.6h3.4zM377 579.6h3.4z"/>
<path d="M373.6 579.6h3.4zM373.6 579.6h3.4z"/>
<path d="M369.6 579.6h3.4zM369.6 579.6h3.4z"/>
<path d="M369.6 579.6h14.8zM369.6 579.6h14.8z"/>
<path d="M369.6 579.6l14.7 .3 .1-.3zM369.6 579.6l14.7 .3h-14.5z"/>
<path d="M369.8 579.9h14.5zM369.8 579.9h14.4z"/>
<path d="M369.8 579.9h14.4zM369.8 579.9l14.3 .2z"/>
<path d="M369.9 580.1h14.2zM369.9 580.1l14.2 .1z"/>
<path d="M370 580.2h14.1zM370 580.2l13.9 .2z"/>
<path d="M370.1 580.4h13.8zM370.1 580.4h13.8z"/>
<path d="M370.2 580.4h13.7zM370.2 580.4l13.5 .2z"/>
<path d="M370.3 580.6h13.4zM370.3 580.6l13.4 .1z"/>
<path d="M370.4 580.7h13.3zM370.4 580.7l13.1 .2z"/>
<path d="M370.5 580.9h13zM370.5 580.9h12.9z"/>
<path d="M370.6 580.9h12.8zM370.6 580.9l12.6 .2z"/>
<path d="M370.8 581.1h12.4zM370.8 581.1h12.4z"/>
<path d="M370.8 581.1h12.4zM370.8 581.1l12.2 .2z"/>
<path d="M371 581.3h12zM371 581.3l12 .1z"/>
<path d="M371.1 581.4h11.9zM371.1 581.4l11.6 .1z"/>
<path d="M371.3 581.5h11.4zM371.3 581.5l11.4 .1z"/>
<path d="M371.3 581.6h11.4zM371.3 581.6l11.2 .1z"/>
<path d="M371.6 581.7h10.9zM371.6 581.7l10.8 .1z"/>
<path d="M371.6 581.8h10.8zM371.6 581.8l10.6 .1z"/>
<path d="M371.8 581.9h10.4zM371.8 581.9l10.3 .1z"/>
<path d="M371.9 582h10.2zM371.9 582l10 .1z"/>
<path d="M372.1 582.1h9.8zM372.1 582.1l9.8 .1z"/>
<path d="M372.2 582.2h9.7zM372.2 582.2l9.4 .1z"/>
<path d="M372.4 582.3h9.2zM372.4 582.3h9.1z"/>
<path d="M372.5 582.3h9zM372.5 582.3l8.8 .2z"/>
<path d="M372.7 582.5h8.6zM372.7 582.5h8.5z"/>
<path d="M372.8 582.5h8.4zM372.8 582.5l8.2 .1z"/>
<path d="M373.1 582.6h7.9zM373.1 582.6h7.8z"/>
<path d="M373.1 582.6h7.8zM373.1 582.6l7.5 .2z"/>
<path d="M373.4 582.8h7.2zM373.4 582.8h7.2z"/>
<path d="M373.5 582.8h7.1zM373.5 582.8l6.8 .1z"/>
<path d="M373.7 582.9h6.6zM373.7 582.9h6.5z"/>
<path d="M373.8 582.9h6.4zM373.8 582.9l6.2 .1z"/>
<path d="M374.1 583h5.9zM374.1 583h5.8z"/>
<path d="M374.1 583h5.8zM374.1 583l5.5 .1z"/>
<path d="M374.4 583.1h5.2zM374.4 583.1h5.1z"/>
<path d="M374.5 583.1h5zM374.5 583.1l4.7 .1z"/>
<path d="M374.8 583.2h4.4zM374.8 583.2h4.4z"/>
<path d="M374.8 583.2h4.4zM374.8 583.2l4.1 .1z"/>
<path d="M375.1 583.3h3.8zM375.1 583.3h3.7z"/>
<path d="M375.2 583.3h3.6zM375.2 583.3h3.3z"/>
<path d="M375.5 583.3h3zM375.5 583.3h3z"/>
<path d="M375.6 583.3h2.9zM375.6 583.3l2.6 .1z"/>
<path d="M375.9 583.4h2.3zM375.9 583.4h2.2z"/>
<path d="M375.9 583.4h2.2zM375.9 583.4h1.9z"/>
<path d="M376.2 583.4h1.6zM376.2 583.4h1.5z"/>
<path d="M376.3 583.4h1.4zM376.3 583.4h1.1z"/>
<path d="M376.6 583.4h.8zM376.7 583.4h.7z"/>
</g>
<g fill="#ed1f24" stroke="#ed1f24" stroke-width=".42">
<path d="M384.4 566.1l-2.1 4h-.7z"/>
<path d="M381.6 570.1h.7z"/>
<path d="M380.8 571.2l.2 .1z"/>
<path d="M381 571.3h.6z"/>
<path d="M381.6 570.1l.6 .1zM381.9 570.2h.3z"/>
<path d="M381.6 570.1l.3 .1zM381.6 570.1l.3 .1z"/>
<path d="M381.5 570.2l.6 .1zM381.5 570.2l.6 .1z"/>
<path d="M381.4 570.3l.3 .9 .4-.9zM381.4 570.3l.3 .9h-.9z"/>
<path d="M380.8 571.2h.9zM380.8 571.2l.8 .1z"/>
<path d="M381 571.3l.6 .1zM381.3 571.4h.3z"/>
<path d="M380.7 571.3l.6 .1zM380.7 571.3l.6 .1z"/>
<path d="M380.7 571.4l.8 .1zM380.7 571.4l.8 .1z"/>
<path d="M380.6 571.5l.7 .3 .2-.3zM380.6 571.5l.7 .3h-.9z"/>
<path d="M380.4 571.8l-1.6 4.7 2.5-4.7zM380.4 571.8l-1.6 4.7h-1.8z"/>
<path d="M372 571.8l5 4.7zM372 571.8l5 4.7h-2z"/>
<path d="M375 576.5l2 3.1zM375 576.5h3.8l-1.8 3.1z"/>
</g>
<!-- layer: 0 -->
<path d="M371.8 571.4l.3 .4z" fill="#ed1f24" stroke="#ed1f24" stroke-width=".42"/>
<g fill="#c7c8ca" stroke="#c7c8ca" stroke-width=".42">
<path d="M305.5 572h1l-.2 .4z"/>
<path d="M311.3 569.7h4.1l-2 3.1z"/>
<path d="M308.2 576.4l1.5-1 1.3 1z"/>
<path d="M308.2 576.4l2.9 .1z"/>
<path d="M304.1 569.7l3.9 .4 .3-.4zM304.1 569.7l3.9 .4h-3.7z"/>
<path d="M304.3 570.1l3.4 .3 .3-.3zM304.3 570.1l3.4 .3h-3.2z"/>
<path d="M304.5 570.4l2.9 .4 .3-.4zM304.5 570.4l2.9 .4h-2.6z"/>
<path d="M304.8 570.8l2.3 .4 .3-.4zM304.8 570.8l2.3 .4h-2.1z"/>
<path d="M305 571.2l1.8 .4 .3-.4zM305 571.2l1.8 .4h-1.6z"/>
<path d="M305.2 571.6l1.3 .4 .3-.4zM305.2 571.6l1.3 .4h-1z"/>
<path d="M305.5 572l.3 .4h.5zM305.8 572.4h.5l-.3 .4z"/>
<path d="M311.3 569.7l1.2 3.1h.9zM312.5 572.8h.9l-.5 .9z"/>
<path d="M308.2 576.4l2.9 .1zM308.3 576.5h2.8l-1.4 2.2z"/>
</g>
<path d="M308.2 576.4l1.5 2.3 1.4-2.2M308.5 569.7h-4.4l1.9 3.1M310.1 566.6l5.3 13.3-5.7-4.5-6.5 4.5 2.8-7zM311.3 569.7h4.1l-2.5 4" fill="none" stroke="#636466" stroke-width=".42"/>
<g fill="#293189" stroke="#293189" stroke-width=".42">
<path d="M310.1 566.6l.3 .8h-.9z"/>
<path d="M303.8 578.1h1.9l-2.5 1.8z"/>
<path d="M309.7 575.4h3.9l1 2.7z"/>
<path d="M309.5 567.4l1.2 .8-.3-.8zM309.5 567.4l1.2 .8h-1.7z"/>
<path d="M309 568.2l2 .7-.3-.7zM309 568.2l2 .7h-2.5z"/>
<path d="M308.5 568.9l2.8 .8-.3-.8zM308.5 568.9l2.8 .8h-3.4z"/>
<path d="M307.9 569.7l3.6 .4-.2-.4zM307.9 569.7l3.6 .4h-3.8z"/>
<path d="M307.7 570.1l3.9 .4-.1-.4zM307.7 570.1l3.9 .4h-4.2z"/>
<path d="M307.4 570.5l4.4 .4-.2-.4zM307.4 570.5l4.4 .4h-4.6z"/>
<path d="M307.2 570.9l4.7 .4-.1-.4zM307.2 570.9l4.7 .4h-5z"/>
<path d="M306.9 571.3l5.2 .4-.2-.4zM306.9 571.3l5.2 .4h-5.4z"/>
<path d="M306.7 571.7l5.6 .4-.2-.4zM306.7 571.7l5.6 .4h-5.8z"/>
<path d="M306.5 572.1l5.9 .4-.1-.4zM306.5 572.1l5.9 .4h-6.2z"/>
<path d="M306.2 572.5l6.4 .4-.2-.4zM306.2 572.5l6.4 .4h-6.6z"/>
<path d="M306 572.9l6.8 .4-.2-.4zM306 572.9l6.8 .4h-7z"/>
<path d="M305.8 573.3l7.1 .5-.1-.5zM305.8 573.3l7.1 .5h-7.3z"/>
<path d="M305.6 573.8l7.5 .4-.2-.4zM305.6 573.8l7.5 .4h-7.7z"/>
<path d="M305.4 574.2l7.9 .4-.2-.4zM305.4 574.2l7.9 .4h-8.1z"/>
<path d="M305.2 574.6l8.2 .4-.1-.4zM305.2 574.6l8.2 .4h-8.4z"/>
<path d="M305 575l8.6 .4-.2-.4zM305 575l8.6 .4h-8.7z"/>
<path d="M304.9 575.4h4.8zM304.9 575.4l4.6 .1z"/>
<path d="M304.9 575.5l3.4 .8 1.2-.8zM304.9 575.5l3.4 .8h-3.8z"/>
<path d="M304.5 576.3l2.5 .9 1.3-.9zM304.5 576.3l2.5 .9h-2.9z"/>
<path d="M309.7 575.4l3.4 2.7h1.5zM313.1 578.1h1.5l.8 1.8z"/>
<path d="M304.1 577.2l1.6 .9 1.3-.9zM304.1 577.2l1.6 .9h-1.9z"/>
</g>
<g font-size="11" fill="#767676">
<text x="153.6" y="161.9" transform="rotate(-90 153.6 161.9)">1250 WIDE CORRIDOR</text>
<text x="271.1" y="161.9" transform="rotate(-90 271.1 161.9)">1250 WIDE CORRIDOR</text>
</g>
<text font-size="10.5" fill="#00f" x="82.8" y="552.3" transform="rotate(180 82.8 552.3)">N</text>
<g font-size="8.7">
<text x="131.8" y="206.9">PLAN</text>
<text x="249.5" y="208.1">RCP</text>
<text x="89.4" y="359.4">ELEVATION-1</text>
<text x="226.6" y="355.1">ELEVATION-2</text>
<text x="234.5" y="504">ELEVATION-4</text>
<text x="91.6" y="506.6">ELEVATION-3</text>
</g>
<text font-size="7.9" x="139.7" y="165.1">SB-19</text>
<g font-size="7.5">
<text x="141.1" y="67.4">SB-20</text>
<text x="258.6" y="67.4">SB-20</text>
<text x="138.6" y="110.1">SD-5</text>
<text x="256.1" y="110.1">SD-5</text>
</g>
<g font-size="7.3">
<text x="89.3" y="529.8">TITLE :</text>
<text x="202.6" y="529.8">CLIENT :</text>
<text x="301.1" y="529.8">PROJECT :</text>
<text x="100.1" y="542.2">COUNDELLING ROOMS</text>
<text x="84.1" y="551">CORRIDOR ELEVATION LAYOUT</text>
</g>
<g font-size="6.6">
<text x="290.7" y="233.2">SLAB</text>
<text x="115.4" y="236.4">SLAB</text>
<text x="100.2" y="258.6">FALSE CEILING</text>
<text x="275.5" y="258.2">FALSE CEILING</text>
<text x="314.3" y="342.2">FFL.</text>
<text x="117.8" y="379.6">SLAB</text>
<text x="299.2" y="380.3">SLAB</text>
<text x="102.7" y="402.2">FALSE CEILING</text>
<text x="284" y="405.3">FALSE CEILING</text>
<text x="128.1" y="488.9">FFL.</text>
<text x="322.8" y="489.7">FFL.</text>
<text x="47.5" y="536.1">W</text>
<text x="28.5" y="557">S</text>
<text x="49.4" y="578">E</text>
</g>
<g font-size="6.3" fill="#f00">
<text x="145.6" y="102.4">D</text>
<text x="263.1" y="102.4">D</text>
</g>
<text font-size="6.2" x="125.6" y="345.4">FFL.</text>
<g font-size="6" fill="#f00">
<text x="141.6" y="102.4">S</text>
<text x="259.1" y="102.4">S</text>
</g>
<text font-size="5.9" x="216.6" y="569.6">AVC/TGMSIDC/IVFP/S/38</text>
<g font-size="5.3">
<text x="203" y="540">TELANGANA STATE MEDICAL</text>
<text x="202.9" y="546.4">SERVICES AND INFRASTRUCTURE</text>
<text x="202.7" y="552.7">DEVELOPMENT CORPORATION.</text>
<text x="240.4" y="588.1">SHEET</text>
<text x="277.4" y="588.1">38</text>
</g>
<g font-size="4.8" fill="#f00">
<text x="145.7" y="125.6">1</text>
<text x="137.8" y="133.6">4</text>
<text x="153.7" y="133.6">2</text>
<text x="146.1" y="142.9">3</text>
</g>
<text font-size="4.7" x="303.6" y="584.7">ASTA</text>
<g font-size="4.6">
<text x="86.9" y="562.3">PURPOSE OF DRAWING :-</text>
<text x="89.7" y="571.3">PROPOSED</text>
<text x="130.2" y="571.3">FOR APPROVAL</text>
<text x="89.5" y="581.5">WORKING</text>
<text x="145.4" y="581.5">AS BUILT</text>
</g>
<g font-size="4.4">
<text x="300" y="537.7">IFV CENTER ON SECOND FLOOR IN</text>
<text x="300.1" y="543">MOTHER &amp; CHILD HOSPITAL BUILDING</text>
<text x="300.1" y="548.3">BESIDE GANDHI HOSPITAL ,</text>
<text x="300.2" y="553.6">SECUNDERABAD ,TELANGANA.</text>
<text x="200.2" y="562">DWG. No.:</text>
<text x="200.2" y="578.6">REV</text>
<text x="222.4" y="578.6">R1</text>
<text x="241" y="578.6">DATE</text>
<text x="262.2" y="578.6">17-06-2024</text>
<text x="198.4" y="587">SCALE</text>
<text x="220.8" y="587">NTS</text>
</g>
<text font-size="3.6" x="300.1" y="559.5">CONTRACTOR :</text>
<g font-size="2.8">
<text x="322.3" y="575.6">H. NO. 8-2-334/27, Plot No. 27,</text>
<text x="322.3" y="572.2">M/s Asta Vardhman Consortium</text>
<text x="322.3" y="578.9">Road No. 03, Banjara Hills,</text>
<text x="322.3" y="582.3">Hyderabad - 500034</text>
</g>
</svg>
